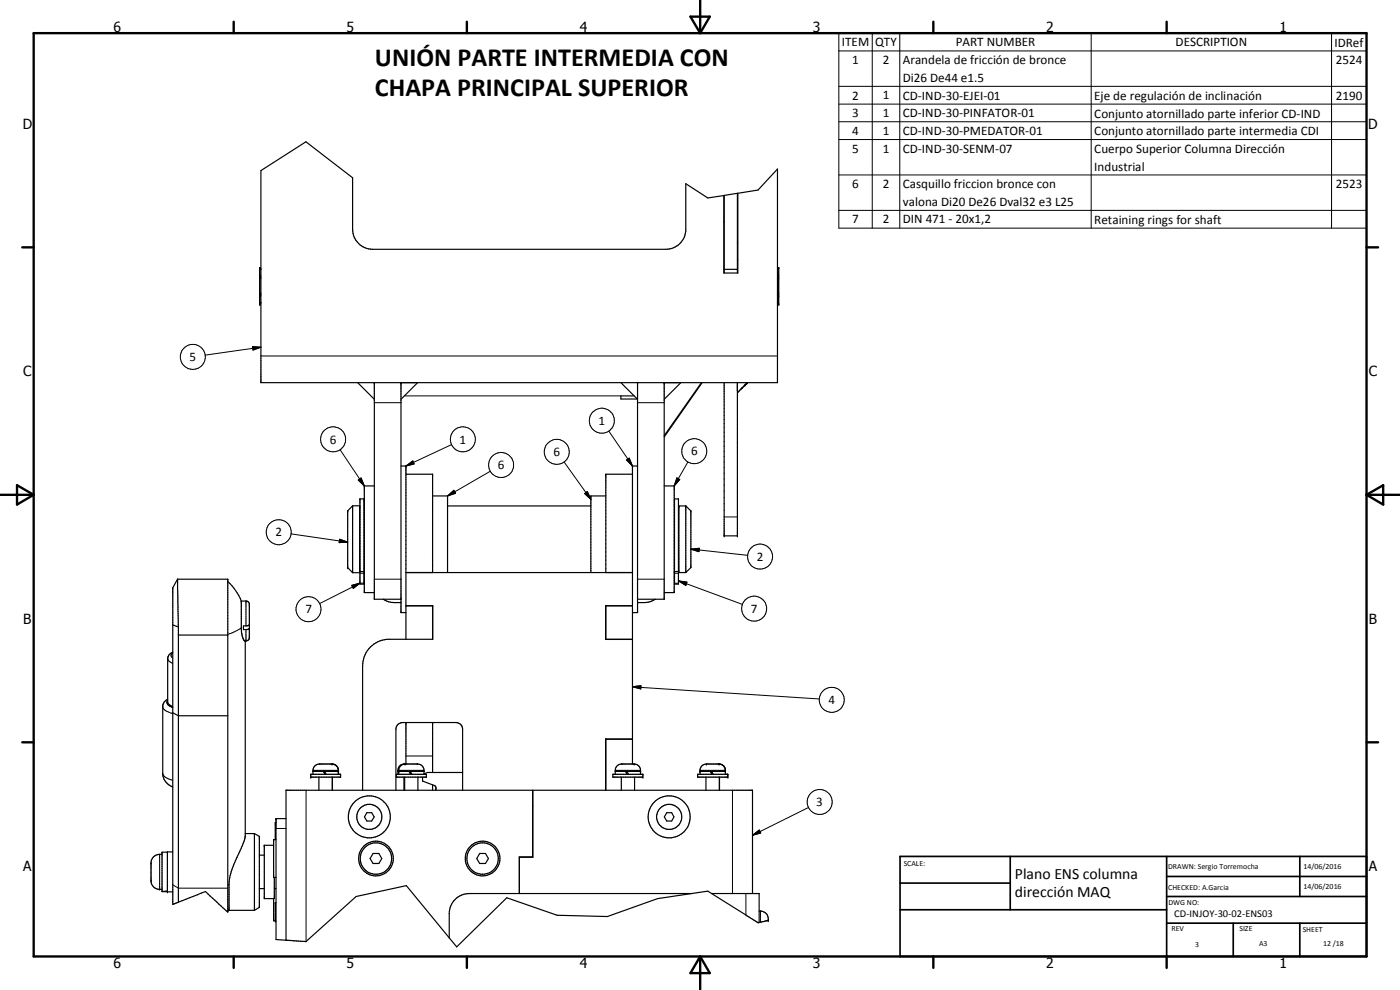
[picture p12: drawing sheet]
<svg xmlns="http://www.w3.org/2000/svg" width="420mm" height="297mm" viewBox="0 0 420 297" stroke-linecap="round" stroke-linejoin="round" font-family="sans-serif">
<g fill="none" stroke="#000" stroke-width=".35">
<path d="M78.3 51.2l13.5-8.7 14 10.8v15.5a6.1 6.1 0 0 0 6 6h88a6 6 0 0 0 6-5.4v-14.3l6.6 4.3 4.8-.7v23.2h4.2v-23.9l6.1-1 5.8-6.3v64.1h-155zM217.3 58.6l4-.6v23.9M217.3 58.6v23.3M217.3 58.6l-.1 .1M217.2 66.5h.1M221.3 72.8l.1 .1M221.3 77.8h.1M77.9 82.5h.1M77.9 89h.1M77.9 88h.1M77.9 83.6h.1M78 83.6v4.4"/>
<path d="M78 89v2.2M78 82.5l.1 .2M78 88l.1 .2M78.1 80.3v10.9M78.1 80.3l-.1 2.2M78.1 82.7v.7M78.1 88.2v.7M78.1 83.4l-.1 .2M78.1 88.9l-.1 .1M78.1 83.4l.2 .1M78.1 82.7l.2 .4M78.1 80.4l.2 .4"/>
<path d="M78.3 90.8l-.2 .4M78.3 88.5l-.2 .4M78.3 88.1l-.2 .1M217.3 80.8h4M233.3 88.1l.3 .1M233.3 88.5l.3 .4M233.6 80.4l.1 10.8-.4-.4M233.6 80.3v.1M233.6 82.7v.7M233.6 88.2v.7M233.6 88.9v.1M233.6 83.4v.2"/>
<path d="M233.6 80.4l-.3 .4M233.6 82.7l-.3 .4M233.6 83.4l-.3 .1M233.6 82.5h.1M233.6 80.4v2.1M233.6 83.6v4.4M233.6 89v2.2M233.6 89h.1M233.6 88h.1M233.6 88v.2M233.6 83.6h.1M233.6 82.5v.2"/>
<path d="M107.3 114.8l5 5M112.3 114.8v65h8M120.3 114.8v69h1.5M125.3 114.8l-5 5M186.3 114.8l5 5M190.3 118.8h-4v.9h5M191.3 114.8v69h-1.5M199.3 114.8v65h-8M204.3 114.8l-5 5M210.5 114.8l-11.2 15.9M210.7 114.8l-11.4 16.3M217.3 114.8v46h4v-43l1.4-1.4"/>
<path d="M221.3 114.8v2.9M222.5 116.6h.1M222.7 116.5h.1M223.6 115.6h.1M223.9 115.2h.1M224.3 114.8l-1.6 1.6M120.3 139.8h1.5v52M191.3 139.8h-1.5v89.4M105.8 151.8h2.1v20h-2.1M105.8 151.8v20M105.8 151.8l-1.5 1.5v17l1.5 1.5M107.9 152.3h.1"/>
<path d="M108 149.7h1.3v25.6h-1.3zM109.3 151.8h.1M112.3 145.8h-3v32h3M121.8 142.3h8v29.5M129.8 148.8h4.5v23M134.3 151.8h43M181.8 148.8h-4.5v23M189.8 142.3h-8v29.5M199.3 145.8h3v32h-3M202.3 151.8h.1M202.4 149.7h1.2v25.6h-1.2zM203.6 152.3h.1"/>
<path d="M205.8 151.8h-2.1v20h2.1M205.8 151.8v20M205.8 151.8l1.5 1.5v17l-1.5 1.5M53.3 173.8h15.1v99.9l-6.7-6.2-8.2 3.2M53.3 173.8l-1.5 2.6v95l1.7-.7M53.3 173.8l.2 14.3M68.4 174.5a17.2 17.2 0 0 1 4 5.8M107.9 171.3h.1M108 171.5h1.3M109.3 171.8h.1M115 179.8l2.2 .9 3.1 .1M121.8 171.8h68"/>
<path d="M196.6 179.8l-2.1 .9-3.2 .1M202.3 171.8h.1M202.4 171.5h1.2M203.6 171.3h.1M51.8 187.5l1.7 .6M51.8 195.7l-1 .7-.5 1v13.2M53.5 188.1v82.6M53.5 190.5h14.9M72.4 180.3h1.7l.7 .8v10.5a1.01 1.01 0 0 1-1.1 .7 1.01 1.01 0 0 1-.9-1l-.4-2.5zM73.6 192.3v58.5l-.2 1.3-1.8 4.2a23.8 23.8 0 0 0-2.9 8.7v8.1M74.8 187.5l-.3 .2-1.4 .1v1.1h1.1l.6-.3M121.8 181.7h8.1v10.1h-13.7a8.1 8.1 0 0 0-7.4 8v37.3"/>
<path d="M121.8 181.8h8M129.8 181.7v10.1M181.8 181.8h8M189.8 181.7h-8v10.2h8M50.3 209.8l-1 .8-.5 1v20.9a4.6 4.6 0 0 0 3 3.6M51.8 213.9l1.7 .9h14.9M121.8 216.8v12.4M129.8 216.8v15M93.2 232.3h9v.9h-9zM93.9 231.4h7.7M95.7 233.2v3.9M97.1 231.4l.5 .9"/>
<path d="M97.4 231.4l.5 .9M99.6 229.2l.4 .1M99.7 229.2h-3.9a1.94 1.94 0 0 0-1.9 1.9v1.2M99.7 233.2v3.9M99.8 233.2v3.9M100 229.3l.6 .2 .7 .7M100 229.3l1.1 .6M101.3 230.2l.3 .9v1.2M101.5 231.1v1.2M118.8 237.1v-18.3a2 2 0 0 1 2.1-2h16a2 2 0 0 1 1.9 2v18.3M118.9 232.3h9.1v.9h-9.1zM119.4 231.4h7.8"/>
<path d="M121.2 229.3a1.85 1.85 0 0 0-1.5 1.5v1.5M121.2 233.2v3.9M121.3 229.2l4.4 .1a1.82 1.82 0 0 1 1.5 1.8v1.2M121.4 233.2v3.9M121.6 229.2a1.89 1.89 0 0 0-2.2 1.9v1.2M122.8 231.4l.5 .9M123.1 231.4l.5 .9M125.4 233.2v3.9M126.8 233.2v1.2l4 1.6-.1 1.1M129.8 235.5v1.6M138.8 231.8h-10.5l-1.1 .4M181.8 221.8h8"/>
<path d="M183.9 232.3h9v.9h-9zM184.6 231.4h7.6M184.6 232.3a2.32 2.32 0 0 1 1.6-3h4.5a1.85 1.85 0 0 1 1.5 1.5v1.5M186.5 233.2v3.9M187.7 231.4l.5 .9M188.1 231.4l.5 .9M189.8 221.7h-8v15.4M190.4 233.2v3.9M209.4 232.3h9v.9h-9zM210.1 231.4h7.6M211.9 233.2v3.9M213.2 231.4l.5 .9"/>
<path d="M213.6 231.4l.5 .9M215.8 229.2l.6 .2M215.9 233.2v3.9M216.4 229.4l.4 .1M216.5 229.4h-5.1a1.84 1.84 0 0 0-1.3 1.4v1.5M216.7 229.5a2.01 2.01 0 0 1 1 1.6M216.8 229.5l.8 1 .1 1.8M48.6 256.3a2.71 2.71 0 0 0-3.3 2.6v5.4a2.56 2.56 0 0 0 2.2 2.5h1.1M50.2 255.7h-1.6v11.8M51.8 255.6h-1.6v12h1.6M73.6 250.1h2.8M76.4 250.1l1.4 .9v21.2l-1.4 .9"/>
<path d="M76.4 250.1v23M77.8 256.6h1.5M82.1 253.6h-2.8v16h3v-6.3M82.8 246.8h-.2v5.1M82.8 251.9h-.7v11.4h.7M85.8 245.6h-3v36.3l3 .2M110.1 243.8h1.4l.8 1.3-.8 1.2h-1.4l-.7-1.2zM112 256.1h1.7l.9 1.5-.9 1.5h-1.7l-.9-1.5zM144 256.1h1.7l.9 1.5-.9 1.5h-1.7l-.9-1.5zM155.9 257.2h4v-20.1h65.9v31M159.8 241.8h.1M200.1 243.8h1.5l.7 1.3-.7 1.2h-1.5l-.7-1.2z"/>
<path d="M48.6 267.5h1.6h-.5M50.2 267.4l-1.6 .1M68.7 273.1h7.7M68.7 273.1l-.3 .4M77.8 266.6h1.5M82.1 269.6v6.7h.5M82.3 266.6h.5M82.8 270.8h-.2v5.6h.2M155.9 268.1v-11h3.9v-20h-74v45M207.6 268.1h-66.8a6 6 0 0 0-6 6v7.3M213.6 268.1h14.2v8.7M227.8 276.8l-.3 .1-15.1-9.5-15.1 2.2-15 5.4-15.1-.4-15.1-5.2-15 14.7-2.3-2.7"/>
<path d="M227.8 273.3a2.37 2.37 0 0 1 2.7 2.9l-2.7 .6M134.8 281.4l-12.8-15.7-15.1 3.3-15.1 13.5-6-.4"/>
<circle cx="110.8" cy="245.1" r="3.8"/>
<circle cx="110.8" cy="245.1" r="6.3"/>
<circle cx="112.8" cy="257.6" r="5.2"/>
<circle cx="112.8" cy="257.6" r="4.7"/>
<circle cx="144.8" cy="257.6" r="5.2"/>
<circle cx="144.8" cy="257.6" r="4.7"/>
<circle cx="200.8" cy="245.1" r="6.3"/>
<circle cx="200.8" cy="245.1" r="3.8"/>
</g>
<g fill="none" stroke="#000" stroke-width=".3">
<path d="M251.7 9.9h158.4v58.6h-158.4zM251.7 15.3h158.4M261.8 9.9v58.6M270 9.9v58.6M327.5 9.9v58.6M399.6 9.9v58.6M251.7 25.9h158.4M251.7 31.2h158.4M251.7 36.5h158.4M251.7 41.9h158.4M251.7 52.5h158.4M251.7 63.1h158.4"/>
<path d="M75.8 104l2.5 .2-2.4 .8zM78.3 106.8h155M78.3 104.2l-16.7 2.4M121.3 118.8h65M102.1 134.9l7.2 10.9M112.3 120.8h8M121.8 139.8l2.1-1.5 .4 .9zM135.5 133.4l-13.7 6.4M169.3 138.6l8 11.2M182.7 129.3l7.1 10.5M188 138l.8-.5 1 2.3zM191.3 120.8h8"/>
<path d="M206.4 138.6l-4.1 7.2M107.5 144l.9-.6 .9 2.4zM134.3 148.8l1.9-1.7 .5 .9zM147.1 141.4l-12.8 7.4M175.5 148.1l.8-.6 1 2.3zM203.1 143.4l.9 .5-1.7 1.9zM217.3 155.1h4M87.4 160.2l16.9 2.4M101.9 161.8l2.4 .8-2.5 .2zM105.6 175.6l2.4-.6-2 1.5zM108 172h1.3M108 175h1.3"/>
<path d="M108 175l-12.1 6.1M112.3 173.8h8M191.3 173.8h8M202.4 172h1.2M202.4 175h1.2M203.6 174.3l2.6 .4-.4 .9zM203.6 174.3l19.2 7.1M207.3 164.8l2.6-.3-.1 1zM207.3 164.8l17.1 1.8M50.3 197.6l.4 .8 1.1 .6M51.8 195.9l-.5 .7 .5 .8M72.4 188.3l-2.2 1.4-1.8 .6"/>
<path d="M73.8 180.3h.1M73.8 180.3v7.5M73.8 188.9v3.4M48.8 212a2.87 2.87 0 0 0 2.5 2l.5 .1M50.2 210.6v.6M50.2 211.2l.2 .3M50.2 211.2l1.6 1.1M50.3 210.6l.4 .7 1.1 .7M50.3 210.2l-.2 .4zM189.8 206l2.6-.3-.1 1zM189.8 206l56.1 3.7M48.8 232a3.4 3.4 0 0 0 3 2.1"/>
<path d="M91.9 237.1v45.4M93.9 231.1h7.7M97.1 231.6h.4M101.5 231.1h.1M119.4 231.1h7.8M119.7 231.1h.1M121.8 226.8h8M122.9 231.6h.3M184.6 231.1h7.6M187.9 231.6h.3M192.2 231.1h.1M210.1 231.1h.1"/>
<path d="M210.1 231.1h7.6M213.3 231.6h.3M217.7 231.1h.1M219.8 237.1v31M47.9 256.3v10.5M82.8 248.6h3M225.8 250.6l2.1-1.6 .4 .9zM242.6 242.3l-16.8 8.3M47.9 266.8h.1M51.8 265.5l1.7 1h14.9M68.7 265.5l-.3 .1M223.8 268.1v6.4"/>
<path d="M228.2 273.3v3.4"/>
<circle cx="57.9" cy="107.1" r="3.8"/>
<circle cx="100" cy="131.8" r="3.8"/>
<circle cx="138.9" cy="131.8" r="3.8"/>
<circle cx="150.4" cy="139.5" r="3.8"/>
<circle cx="167.1" cy="135.6" r="3.7"/>
<circle cx="180.6" cy="126.2" r="3.8"/>
<circle cx="208.4" cy="135.4" r="3.8"/>
<circle cx="83.6" cy="159.7" r="3.7"/>
<circle cx="228.1" cy="167" r="3.7"/>
<circle cx="92.6" cy="182.8" r="3.7"/>
<circle cx="226.3" cy="182.6" r="3.8"/>
<circle cx="249.6" cy="210" r="3.7"/>
<circle cx="246" cy="240.6" r="3.7"/>
</g>
<g fill="#000">
<circle cx="77.9" cy="80.3" r=".18"/>
<circle cx="77.9" cy="91.2" r=".18"/>
<circle cx="78.1" cy="91.2" r=".18"/>
<circle cx="233.6" cy="91.2" r=".18"/>
<circle cx="233.7" cy="80.3" r=".18"/>
<circle cx="233.7" cy="91.2" r=".18"/>
<circle cx="112.3" cy="114.8" r=".18"/>
<circle cx="120.3" cy="114.8" r=".18"/>
<circle cx="191.3" cy="114.8" r=".18"/>
<circle cx="199.3" cy="114.8" r=".18"/>
<circle cx="223.6" cy="115.6" r=".18"/>
<circle cx="224.3" cy="114.9" r=".18"/>
<circle cx="121.8" cy="139.8" r=".18"/>
<circle cx="189.8" cy="139.8" r=".18"/>
<circle cx="104.3" cy="153.3" r=".18"/>
<circle cx="203.7" cy="151.8" r=".18"/>
<circle cx="205.8" cy="151.8" r=".18"/>
<circle cx="53.3" cy="173.8" r=".18"/>
<circle cx="104.3" cy="170.3" r=".18"/>
<circle cx="217.3" cy="160.8" r=".18"/>
<circle cx="221.3" cy="160.8" r=".18"/>
<circle cx="72.4" cy="180.3" r=".18"/>
<circle cx="74.8" cy="191.3" r=".18"/>
<circle cx="93.2" cy="233.2" r=".18"/>
<circle cx="93.2" cy="232.3" r=".18"/>
<circle cx="99.6" cy="229.2" r=".18"/>
<circle cx="101.5" cy="231.4" r=".18"/>
<circle cx="119.7" cy="231.4" r=".18"/>
<circle cx="121.6" cy="229.2" r=".18"/>
<circle cx="190.3" cy="229.2" r=".18"/>
<circle cx="192.2" cy="231.4" r=".18"/>
<circle cx="192.9" cy="232.3" r=".18"/>
<circle cx="192.9" cy="233.2" r=".18"/>
<circle cx="210.1" cy="231.4" r=".18"/>
<circle cx="212" cy="229.2" r=".18"/>
<circle cx="215.8" cy="229.2" r=".18"/>
<circle cx="217.7" cy="231.4" r=".18"/>
<circle cx="218.4" cy="232.3" r=".18"/>
<circle cx="218.4" cy="233.2" r=".18"/>
<circle cx="76.4" cy="250.1" r=".18"/>
<circle cx="79.3" cy="253.6" r=".18"/>
<circle cx="82.8" cy="245.6" r=".18"/>
<circle cx="45.3" cy="264.3" r=".18"/>
<circle cx="50.2" cy="267.6" r=".18"/>
<circle cx="82.6" cy="270.8" r=".18"/>
<circle cx="82.6" cy="276.4" r=".18"/>
<circle cx="230.5" cy="276.2" r=".18"/>
<circle cx="230.6" cy="276.1" r=".18"/>
</g>
<g fill="none" stroke="#000" stroke-width=".71">
<path d="M10.1 9.9h400v277.1h-400zM70.1 6.5v3.4M140.1 6.5v3.4M207.2 5h5.8l-2.9 4.9zM210.1 0v9.9M280.1 6.5v3.4M350.1 6.5v3.4M6.7 74.2h3.4M410.1 74.2h3.5M.1 148.5h10M5.1 145.6l5 2.9-5 2.9zM410.1 148.5h10"/>
<path d="M410.1 148.5l5-2.9v5.8zM6.7 222.7h3.4M410.1 222.7h3.5M70.1 287v3.4M140.1 287v3.4M210.1 287v10M210.1 287l2.9 5h-5.8zM280.1 287v3.4M350.1 287v3.4"/>
</g>
<path d="M270.1 257h140v30h-140zM303.2 257v16M350.1 257v30M390.1 257v12M270.1 265h33.1M270.1 273h80M350.1 277h60M350.1 269h60M350.1 263h60M370.1 277v10M390.1 277v10" fill="none" stroke="#000" stroke-width=".51"/>
<g fill="#000">
<path d="M75.8 104l2.5 .2-2.4 .8zM121.8 139.8l2.1-1.5 .4 .9zM188 138l.8-.5 1 2.3zM107.5 144l.9-.6 .9 2.4zM134.3 148.8l1.9-1.7 .5 .9zM175.5 148.1l.8-.6 1 2.3zM203.1 143.4l.9 .5-1.7 1.9zM101.9 161.8l2.4 .8-2.5 .2zM105.6 175.6l2.4-.6-2 1.5zM203.6 174.3l2.6 .4-.4 .9zM207.3 164.8l2.6-.3-.1 1zM189.8 206l2.6-.3-.1 1z"/>
<path d="M225.8 250.6l2.1-1.6 .4 .9z"/>
</g>
<g font-size="7.9">
<text x="112.5" y="19.7">UNIÓN PARTE INTERMEDIA CON</text>
<text x="112.5" y="28.7">CHAPA PRINCIPAL SUPERIOR</text>
</g>
<g font-size="4.7">
<text x="304.6" y="263.7">Plano ENS columna</text>
<text x="304.6" y="269.1">dirección MAQ</text>
</g>
<g font-size="4.2">
<text x="34" y="9.6">6</text>
<text x="104" y="9.6">5</text>
<text x="174" y="9.6">4</text>
<text x="244" y="9.6">3</text>
<text x="314" y="9.6">2</text>
<text x="384" y="9.6">1</text>
<text x="6.8" y="38.7">D</text>
<text x="410.6" y="38.7">D</text>
<text x="7" y="112.9">C</text>
<text x="410.8" y="112.9">C</text>
<text x="7" y="187.1">B</text>
<text x="410.8" y="187.1">B</text>
<text x="7" y="261.4">A</text>
<text x="410.8" y="261.4">A</text>
<text x="34" y="290.4">6</text>
<text x="104" y="290.4">5</text>
<text x="174" y="290.4">4</text>
<text x="244" y="290.4">3</text>
<text x="314" y="290.4">2</text>
<text x="384" y="290.4">1</text>
</g>
<g font-size="3.9">
<text x="252.7" y="13.9">ITEM</text>
<text x="262.7" y="13.9">QTY</text>
<text x="286.8" y="13.9">PART NUMBER</text>
<text x="352.8" y="13.9">DESCRIPTION</text>
<text x="400.5" y="14">IDRef</text>
<text x="255.8" y="19.2">1</text>
<text x="264.9" y="19.2">2</text>
<text x="271" y="19.3">Arandela de fricción de bronce</text>
<text x="400.9" y="19.2">2524</text>
<text x="255.8" y="29.9">2</text>
<text x="264.9" y="29.8">1</text>
<text x="271" y="24.6">Di26 De44 e1.5</text>
<text x="271" y="29.9">CD-IND-30-EJEI-01</text>
<text x="328.4" y="29.9">Eje de regulación de inclinación</text>
<text x="400.9" y="29.9">2190</text>
<text x="255.8" y="35.2">3</text>
<text x="264.9" y="35.2">1</text>
<text x="271" y="35.2">CD-IND-30-PINFATOR-01</text>
<text x="328.4" y="35.3">Conjunto atornillado parte inferior CD-IND</text>
<text x="255.8" y="40.5">4</text>
<text x="264.9" y="40.5">1</text>
<text x="271" y="40.5">CD-IND-30-PMEDATOR-01</text>
<text x="328.4" y="40.6">Conjunto atornillado parte intermedia CDI</text>
<text x="255.8" y="45.8">5</text>
<text x="264.9" y="45.8">1</text>
<text x="271" y="45.8">CD-IND-30-SENM-07</text>
<text x="328.4" y="45.9">Cuerpo Superior Columna Dirección</text>
<text x="328.4" y="51.2">Industrial</text>
<text x="255.8" y="56.4">6</text>
<text x="264.9" y="56.4">2</text>
<text x="271" y="56.5">Casquillo friccion bronce con</text>
<text x="400.9" y="56.4">2523</text>
<text x="271" y="61.8">valona Di20 De26 Dval32 e3 L25</text>
<text x="255.8" y="67.1">7</text>
<text x="264.9" y="67.1">2</text>
<text x="271" y="67.1">DIN 471 - 20x1,2</text>
<text x="328.4" y="67.1">Retaining rings for shaft</text>
<text x="56.9" y="108.4">5</text>
<text x="179.7" y="127.5">1</text>
<text x="99" y="133.1">6</text>
<text x="137.9" y="133.1">1</text>
<text x="166.1" y="136.9">6</text>
<text x="207.4" y="136.7">6</text>
<text x="149.4" y="140.8">6</text>
<text x="82.7" y="161">2</text>
<text x="227.1" y="168.3">2</text>
<text x="91.6" y="184">7</text>
<text x="225.4" y="183.9">7</text>
<text x="248.6" y="211.2">4</text>
<text x="245" y="241.9">3</text>
</g>
<text font-size="3.1" x="352.4" y="275.2">CD-INJOY-30-02-ENS03</text>
<g font-size="2.4">
<text x="271.2" y="259.7">SCALE:</text>
<text x="350.6" y="260.8">DRAWN: Sergio Torremocha</text>
<text x="391.2" y="260.6">14/06/2016</text>
<text x="350.6" y="267">CHECKED: A.Garcia</text>
<text x="391.2" y="266.7">14/06/2016</text>
<text x="350.6" y="271.4">DWG NO:</text>
<text x="351.6" y="279.3">REV</text>
<text x="372" y="279.4">SIZE</text>
<text x="391" y="279.6">SHEET</text>
<text x="358.7" y="284.1">3</text>
<text x="377.9" y="283.8">A3</text>
<text x="397.1" y="283.8">12 /18</text>
</g>
</svg>
